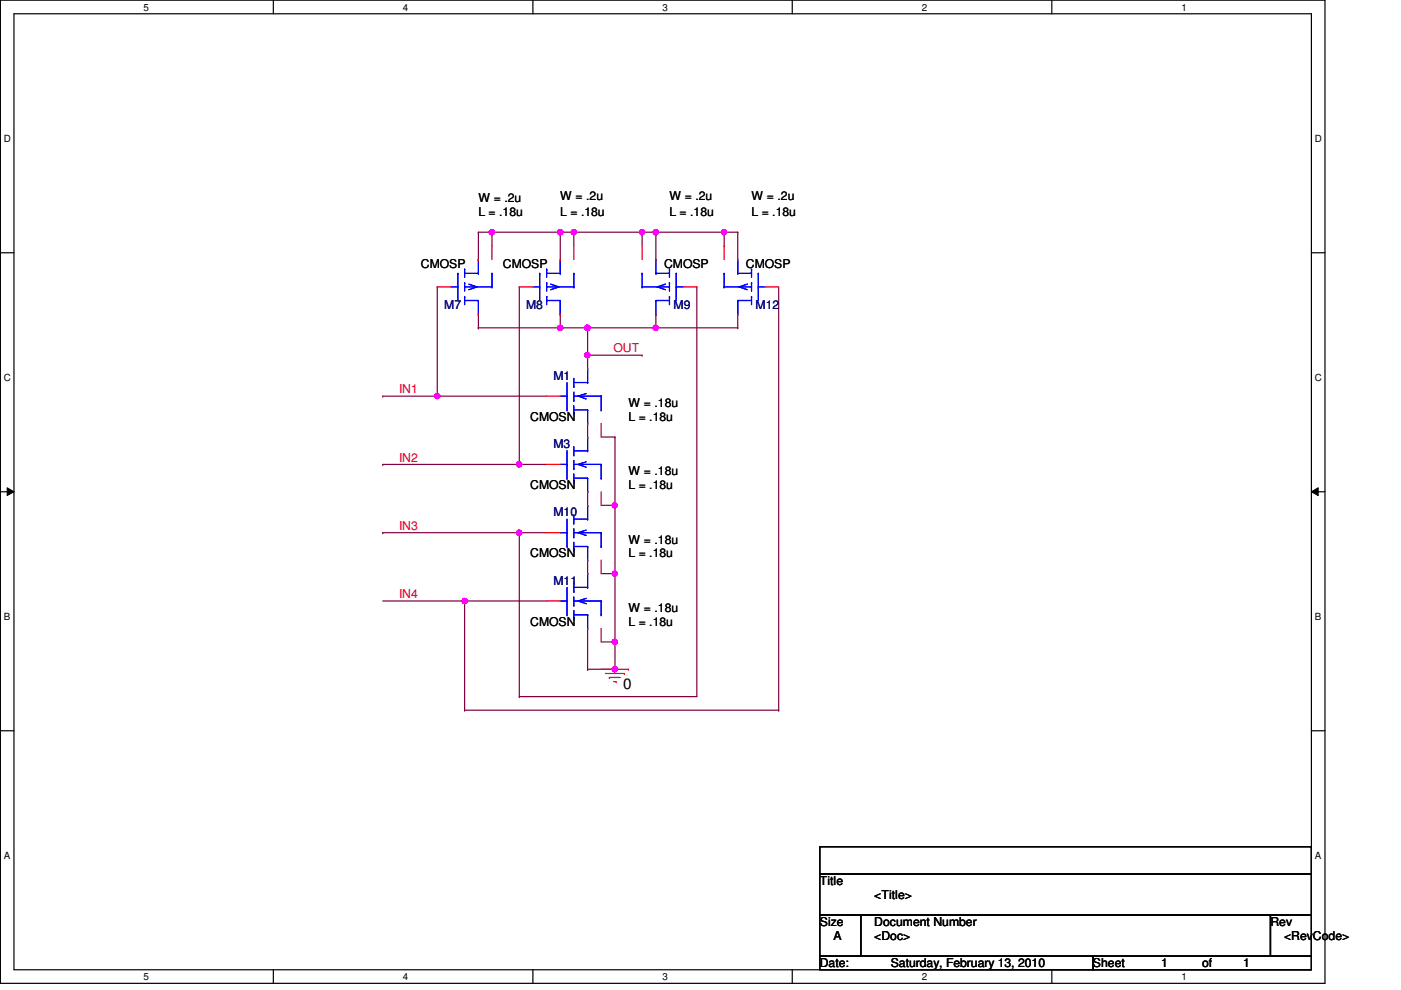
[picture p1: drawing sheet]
<svg xmlns="http://www.w3.org/2000/svg" width="297mm" height="210mm" viewBox="0 0 297 210" stroke-linecap="round" stroke-linejoin="round" font-family="sans-serif">
<path d="M.1 0h280.8v208.5h-280.8zM3 2.9h275v202.7h-275z" fill="none" stroke="#000" stroke-width=".25"/>
<g fill="#fff">
<path d="M30.4 .3h1.2v2.4h-1.2z"/>
<path d="M30.4 205.9h1.2v2.3h-1.2z"/>
</g>
<path d="M58 0v2.9M58 205.6v2.9" fill="none" stroke="#000" stroke-width=".25"/>
<g fill="#fff">
<path d="M85.4 .3h1.2v2.4h-1.2z"/>
<path d="M85.4 205.9h1.2v2.3h-1.2z"/>
</g>
<path d="M113 0v2.9M113 205.6v2.9" fill="none" stroke="#000" stroke-width=".25"/>
<g fill="#fff">
<path d="M140.5 .3h1.1v2.4h-1.1z"/>
<path d="M140.5 205.9h1.1v2.3h-1.1z"/>
</g>
<path d="M168 0v2.9M168 205.6v2.9" fill="none" stroke="#000" stroke-width=".25"/>
<g fill="#fff">
<path d="M195.4 .3h1.2v2.4h-1.2z"/>
<path d="M195.4 205.9h1.2v2.3h-1.2z"/>
</g>
<path d="M223 0v2.9M223 205.6v2.9" fill="none" stroke="#000" stroke-width=".25"/>
<g fill="#fff">
<path d="M250.5 .3h1.1v2.4h-1.1z"/>
<path d="M250.5 205.9h1.1v2.3h-1.1z"/>
<path d="M.8 28.2h1.5v2.4h-1.5z"/>
<path d="M278.8 28.2h1.4v2.4h-1.4z"/>
<path d="M.8 78.9h1.5v2.3h-1.5z"/>
<path d="M278.8 78.9h1.4v2.3h-1.4z"/>
</g>
<path d="M.1 53.6h2.9M278 53.6h2.9" fill="none" stroke="#000" stroke-width=".25"/>
<g fill="#fff">
<path d="M.8 129.6h1.4v2.3h-1.4z"/>
<path d="M278.8 129.6h1.3v2.3h-1.3z"/>
</g>
<path d="M.1 104.3h2.9M278 104.3h2.9" fill="none" stroke="#000" stroke-width=".25"/>
<path d="M1.5 103.4l1.5 .9-1.5 .8zM278 104.3l1.5-.9v1.7z" fill="#000"/>
<path d="M1.5 103.4l1.5 .9-1.5 .8zM278 104.3l1.5-.9v1.7z" fill="none" stroke="#000" stroke-width=".21"/>
<g fill="#fff">
<path d="M.8 180.3h1.4v2.3h-1.4z"/>
<path d="M278.8 180.3h1.3v2.3h-1.3z"/>
</g>
<path d="M.1 154.9h2.9M278 154.9h2.9" fill="none" stroke="#000" stroke-width=".25"/>
<path d="M121.7 49.2h.1M121.7 49.2h14.4M124.6 75.3h11.5M136.1 75.3h.1M98.5 127.4h.1M98.5 127.4v23.2" fill="none" stroke="#800040" stroke-width=".25"/>
<circle cx="98.5" cy="127.4" r=".56" fill="#f0f"/>
<circle cx="98.5" cy="127.4" r=".56" fill="none" stroke="#f0f" stroke-width=".25"/>
<path d="M92.7 60.8h.1M92.7 60.8v23.2M110.1 60.8h.1M110.1 60.8v37.7" fill="none" stroke="#800040" stroke-width=".25"/>
<circle cx="92.7" cy="84" r=".56" fill="#f0f"/>
<circle cx="92.7" cy="84" r=".56" fill="none" stroke="#f0f" stroke-width=".25"/>
<g fill="none" stroke="#800040" stroke-width=".25">
<path d="M101.4 49.2h.1M101.4 49.2v5.8M104.3 49.2h.1M104.3 49.2v3M104.3 49.2h14.5M118.8 49.2h.1M101.4 69.5h.1M101.4 66.6v2.9M118.8 66.6h.1M118.8 66.6v2.9M110.1 98.5h.1M110.1 98.5h5.8"/>
<path d="M124.6 92.7h.1M124.6 89.8v2.9M110.1 112.9h.1M110.1 112.9h5.8"/>
</g>
<circle cx="104.3" cy="49.2" r=".56" fill="#f0f"/>
<circle cx="104.3" cy="49.2" r=".56" fill="none" stroke="#f0f" stroke-width=".25"/>
<path d="M124.6 75.3h.1M124.6 75.3v2.9" fill="none" stroke="#800040" stroke-width=".25"/>
<circle cx="124.5" cy="75.3" r=".56" fill="#f0f"/>
<circle cx="124.5" cy="75.3" r=".56" fill="none" stroke="#f0f" stroke-width=".25"/>
<path d="M101.4 49.2h2.9M104.3 49.2h.1M124.6 69.5h.1M124.6 69.5v5.8M92.7 84h.1M92.7 84h23.2" fill="none" stroke="#800040" stroke-width=".25"/>
<circle cx="124.5" cy="69.5" r=".56" fill="#f0f"/>
<circle cx="124.5" cy="69.5" r=".56" fill="none" stroke="#f0f" stroke-width=".25"/>
<path d="M136.1 49.2h.1M136.1 49.2v3" fill="none" stroke="#800040" stroke-width=".25"/>
<circle cx="136.1" cy="49.2" r=".56" fill="#f0f"/>
<circle cx="136.1" cy="49.2" r=".56" fill="none" stroke="#f0f" stroke-width=".25"/>
<path d="M136.1 49.2h.1M136.1 49.2h3M139.1 49.2h.1M139.1 49.2v5.8" fill="none" stroke="#800040" stroke-width=".25"/>
<circle cx="139" cy="49.2" r=".56" fill="#f0f"/>
<circle cx="139" cy="49.2" r=".56" fill="none" stroke="#f0f" stroke-width=".25"/>
<path d="M124.6 69.5h.1M139.1 66.6h.1M139.1 66.6v2.9h-14.5" fill="none" stroke="#800040" stroke-width=".25"/>
<circle cx="139" cy="69.5" r=".56" fill="#f0f"/>
<circle cx="139" cy="69.5" r=".56" fill="none" stroke="#f0f" stroke-width=".25"/>
<circle cx="124.5" cy="69.5" r=".56" fill="#f0f"/>
<circle cx="124.5" cy="69.5" r=".56" fill="none" stroke="#f0f" stroke-width=".25"/>
<path d="M110.1 112.9h.1M110.1 112.9v34.8" fill="none" stroke="#800040" stroke-width=".25"/>
<circle cx="110.1" cy="112.9" r=".56" fill="#f0f"/>
<circle cx="110.1" cy="112.9" r=".56" fill="none" stroke="#f0f" stroke-width=".25"/>
<g fill="none" stroke="#800040" stroke-width=".25">
<path d="M118.8 49.2h.1M118.8 49.2v5.8M147.7 60.8h.1M147.7 60.8v86.9h-37.6M124.6 104.3h.1M124.6 104.3v2.8M124.6 118.7v2.9M98.5 127.4h.1M98.5 127.4h17.4M124.6 121.6h.1M124.6 133.2v8.7M110.1 147.7h.1"/>
<path d="M124.6 141.9h.1M124.6 141.9h5.8"/>
</g>
<circle cx="118.8" cy="49.2" r=".56" fill="#f0f"/>
<circle cx="118.8" cy="49.2" r=".56" fill="none" stroke="#f0f" stroke-width=".25"/>
<path d="M118.8 69.5h.1M118.8 69.5h5.8" fill="none" stroke="#800040" stroke-width=".25"/>
<circle cx="118.8" cy="69.5" r=".56" fill="#f0f"/>
<circle cx="118.8" cy="69.5" r=".56" fill="none" stroke="#f0f" stroke-width=".25"/>
<path d="M118.8 49.2h2.9M121.7 49.2h.1M101.4 69.5h.1M101.4 69.5h17.4" fill="none" stroke="#800040" stroke-width=".25"/>
<circle cx="121.7" cy="49.2" r=".56" fill="#f0f"/>
<circle cx="121.7" cy="49.2" r=".56" fill="none" stroke="#f0f" stroke-width=".25"/>
<path d="M121.7 49.2h.1M121.7 49.2v3M139.1 49.2h17.3M153.5 49.2h.1M153.5 52.2h.1M153.5 49.2v3M156.4 49.2h.1M156.4 49.2v5.8" fill="none" stroke="#800040" stroke-width=".25"/>
<circle cx="153.5" cy="49.2" r=".56" fill="#f0f"/>
<circle cx="153.5" cy="49.2" r=".56" fill="none" stroke="#f0f" stroke-width=".25"/>
<path d="M139.1 69.5h.1M139.1 69.5h17.3M156.4 69.5h.1M156.4 66.6v2.9M165.1 60.8v89.8M127.5 92.7h2.9M130.4 92.7h.1M130.4 92.7v14.4M130.4 107.1h.1M98.5 150.6h.1M98.5 150.6h66.6M165.1 150.6h.1" fill="none" stroke="#800040" stroke-width=".25"/>
<circle cx="130.3" cy="107.1" r=".56" fill="#f0f"/>
<circle cx="130.3" cy="107.1" r=".56" fill="none" stroke="#f0f" stroke-width=".25"/>
<path d="M127.5 136.1h2.9M130.4 136.1h.1M130.4 136.1v5.8M130.4 141.9h.1" fill="none" stroke="#800040" stroke-width=".25"/>
<circle cx="130.3" cy="141.9" r=".56" fill="#f0f"/>
<circle cx="130.3" cy="141.9" r=".56" fill="none" stroke="#f0f" stroke-width=".25"/>
<path d="M127.5 121.6h2.9M130.4 121.6h.1M130.4 136.1h.1M130.4 121.6v14.5" fill="none" stroke="#800040" stroke-width=".25"/>
<circle cx="130.3" cy="136.1" r=".56" fill="#f0f"/>
<circle cx="130.3" cy="136.1" r=".56" fill="none" stroke="#f0f" stroke-width=".25"/>
<path d="M127.5 107.1h2.9M130.4 107.1h.1M130.4 107.1v14.5M130.4 121.6h.1" fill="none" stroke="#800040" stroke-width=".25"/>
<circle cx="130.3" cy="121.6" r=".56" fill="#f0f"/>
<circle cx="130.3" cy="121.6" r=".56" fill="none" stroke="#f0f" stroke-width=".25"/>
<path d="M81.1 84h.1M81.1 98.5h.1M81.1 84h11.6M81.1 98.5h29M81.1 112.9h.1M81.1 112.9h29M81.1 127.4h17.4M98.5 127.4h.1" fill="none" stroke="#800040" stroke-width=".25"/>
<circle cx="110.1" cy="98.5" r=".56" fill="#f0f"/>
<circle cx="110.1" cy="98.5" r=".56" fill="none" stroke="#f0f" stroke-width=".25"/>
<g fill="none" stroke="#f00" stroke-width=".25">
<path d="M101.4 55h.1M104.3 52.2v2.8M118.8 55h.1M121.7 52.2v2.8M136.1 52.2v2.8M139.1 55h.1M153.5 52.2v2.8M156.4 55h.1M92.7 60.8h2.9M101.4 66.6h.1M110.1 60.8h2.9M118.8 66.6h.1"/>
<path d="M124.6 78.2h.1M139.1 66.6h.1M144.9 60.8h2.8M156.4 66.6h.1M162.2 60.8h2.9M115.9 98.5h2.9M115.9 84h2.9M124.6 92.7h.1M124.6 89.8h.1M127.5 89.8v2.9M115.9 112.9h2.9M124.6 104.3h.1"/>
<path d="M124.6 118.7h.1M124.6 107.1h.1M127.5 104.3v2.8M127.5 118.7v2.9M115.9 127.4h2.9M124.6 133.2h.1M124.6 121.6h.1M127.5 133.2v2.9M127.5 141.9h5.8M128.4 142.8h4M129.2 143.6h.1M129.2 143.6h2.3"/>
<path d="M130.1 144.5h.5M130.6 144.5h.1M132.4 142.8h.1M133.3 141.9h.1"/>
</g>
<path d="M173.8 179.5h104.2v5.8h-104.2zM173.8 185.3h104.2v8.7h-104.2zM173.8 194h8.7v8.7h-8.7zM182.5 194h86.9v8.7h-86.9zM269.4 194h8.6v8.7h-8.6zM173.8 202.7h57.9v2.9h-57.9zM231.7 202.7h46.3v2.9h-46.3z" fill="none" stroke="#000" stroke-width=".25"/>
<g fill="none" stroke="#00f" stroke-width=".25">
<path d="M97.1 58h.1M97.1 58v5.7M98.5 59.9h.1M98.5 57.1h.1M98.5 58h2.9M98.5 57.1v1.7M98.5 59.9v1.8M101.4 58h.1M101.4 55h.1M101.4 55v3M104.3 58h.1M104.3 58v2.8"/>
<path d="M114.4 58h.1M114.4 58v5.7M115.9 59.9h.1M115.9 57.1h.1M115.9 58h2.9M115.9 57.1v1.7M115.9 59.9v1.8M118.8 58h.1M118.8 55h.1M118.8 55v3M121.7 58h.1M121.7 58v2.8"/>
<path d="M136.1 58h.1M136.1 58v2.8M139.1 58h.1M139.1 55h.1M139.1 58h2.8M139.1 55v3M141.9 59.9h.1M141.9 57.1h.1M141.9 57.1v1.7M141.9 59.9v1.8M143.4 58h.1M143.4 58v5.7"/>
<path d="M153.5 58h.1M153.5 58v2.8M156.4 58h.1M156.4 55h.1M156.4 58h2.9M156.4 55v3M159.3 59.9h.1M159.3 57.1h.1M159.3 57.1v1.7M159.3 59.9v1.8M160.8 58h.1M160.8 58v5.7"/>
<path d="M95.6 60.8h1.5M97.1 60.8h.1M98.5 62.9h.1M98.5 63.7h2.9M98.5 60.8h5.8M98.5 62.9v1.7M99.4 60.2l1.7 .6-1.7 .6M101.4 63.7h.1M101.4 66.6h.1M101.4 63.7v2.9M104.3 60.8h.1M113 60.8h1.4"/>
<path d="M114.4 60.8h.1M115.9 62.9h.1M115.9 63.7h2.9M115.9 60.8h5.8M115.9 62.9v1.7M116.8 60.2l1.7 .6-1.7 .6M118.8 63.7h.1M118.8 66.6h.1M118.8 63.7v2.9M121.7 60.8h.1M124.6 78.2h.1M124.6 78.2v2.9"/>
<path d="M136.1 60.8h.1M136.1 60.8h5.8M139.1 63.7h.1M139.1 66.6h.1M139.1 63.7h2.8M139.1 63.7v2.9M141.1 60.2l-1.7 .6 1.7 .6M141.9 62.9h.1M141.9 62.9v1.7M143.4 60.8h.1M143.4 60.8h1.5M153.5 60.8h.1"/>
<path d="M153.5 60.8h5.8M156.4 63.7h.1M156.4 66.6h.1M156.4 63.7h2.9M156.4 63.7v2.9M158.4 60.2l-1.7 .6 1.7 .6M159.3 62.9h.1M159.3 62.9v1.7M160.8 60.8h.1M160.8 60.8h1.4M118.8 98.5h1.4M118.8 84h1.4"/>
<path d="M120.2 98.5h.1M120.2 86.9h.1M120.2 84h.1M120.2 81.1v5.8M120.2 95.6v5.8M121.7 96.4h.1M121.7 99.4h.1M121.7 82h.1M121.7 84.9h.1M121.7 87.8h.1M121.7 95.6h2.9M121.7 98.5h5.8"/>
<path d="M121.7 80.2v1.8M121.7 83.1v1.8M121.7 86v1.8M121.7 94.7v1.7M121.7 97.6v1.8M121.7 86.9h2.9M121.7 81.1h2.9M121.7 84h5.8M124.3 97.9l-1.7 .6 1.7 .6M124.3 83.4l-1.7 .6 1.7 .6M124.6 95.6h.1M124.6 92.7h.1"/>
<path d="M124.6 86.9h.1M124.6 81.1h.1M124.6 89.8h.1M124.6 86.9v2.9M124.6 92.7v2.9M127.5 98.5h.1M127.5 86.9h.1M127.5 84h.1M127.5 84v2.9M127.5 98.5v2.9M118.8 112.9h1.4M120.2 101.4h.1"/>
<path d="M120.2 115.9h.1M120.2 112.9h.1M120.2 110.1v5.8M121.7 102.2h.1M121.7 110.9h.1M121.7 113.8h.1M121.7 116.7h.1M121.7 101.4h2.9M121.7 100.5v1.7M121.7 109.2v1.7M121.7 112.1v1.7M121.7 115v1.7"/>
<path d="M121.7 115.9h2.9M121.7 110.1h2.9M121.7 112.9h5.8M124.3 112.4l-1.7 .5 1.7 .6M124.6 101.4h.1M124.6 104.3h.1M124.6 115.9h.1M124.6 110.1h.1M124.6 118.7h.1M124.6 107.1h.1M124.6 101.4v2.9M124.6 107.1v3"/>
<path d="M124.6 115.9v2.8M127.5 101.4h.1M127.5 115.9h.1M127.5 112.9h.1M127.5 112.9v3M118.8 127.4h1.4M120.2 130.3h.1M120.2 127.4h.1M120.2 124.5v5.8M121.7 125.4h.1M121.7 128.3h.1M121.7 131.2h.1"/>
<path d="M121.7 123.7v1.7M121.7 126.6v1.7M121.7 129.5v1.7M121.7 130.3h2.9M121.7 124.5h2.9M121.7 127.4h5.8M124.3 126.9l-1.7 .5 1.7 .6M124.6 130.3h.1M124.6 124.5h.1M124.6 133.2h.1M124.6 121.6h.1M124.6 121.6v2.9"/>
<path d="M124.6 130.3v2.9M127.5 130.3h.1M127.5 127.4h.1M127.5 127.4v2.9"/>
</g>
<circle cx="98.5" cy="127.4" r=".56" fill="#f0f"/>
<circle cx="98.5" cy="127.4" r=".56" fill="none" stroke="#f0f" stroke-width=".25"/>
<circle cx="92.7" cy="84" r=".56" fill="#f0f"/>
<circle cx="92.7" cy="84" r=".56" fill="none" stroke="#f0f" stroke-width=".25"/>
<circle cx="104.3" cy="49.2" r=".56" fill="#f0f"/>
<circle cx="104.3" cy="49.2" r=".56" fill="none" stroke="#f0f" stroke-width=".25"/>
<circle cx="124.5" cy="75.3" r=".56" fill="#f0f"/>
<circle cx="124.5" cy="75.3" r=".56" fill="none" stroke="#f0f" stroke-width=".25"/>
<circle cx="124.5" cy="69.5" r=".56" fill="#f0f"/>
<circle cx="124.5" cy="69.5" r=".56" fill="none" stroke="#f0f" stroke-width=".25"/>
<circle cx="136.1" cy="49.2" r=".56" fill="#f0f"/>
<circle cx="136.1" cy="49.2" r=".56" fill="none" stroke="#f0f" stroke-width=".25"/>
<circle cx="139" cy="49.2" r=".56" fill="#f0f"/>
<circle cx="139" cy="49.2" r=".56" fill="none" stroke="#f0f" stroke-width=".25"/>
<circle cx="139" cy="69.5" r=".56" fill="#f0f"/>
<circle cx="139" cy="69.5" r=".56" fill="none" stroke="#f0f" stroke-width=".25"/>
<circle cx="124.5" cy="69.5" r=".56" fill="#f0f"/>
<circle cx="124.5" cy="69.5" r=".56" fill="none" stroke="#f0f" stroke-width=".25"/>
<circle cx="110.1" cy="112.9" r=".56" fill="#f0f"/>
<circle cx="110.1" cy="112.9" r=".56" fill="none" stroke="#f0f" stroke-width=".25"/>
<circle cx="118.8" cy="49.2" r=".56" fill="#f0f"/>
<circle cx="118.8" cy="49.2" r=".56" fill="none" stroke="#f0f" stroke-width=".25"/>
<circle cx="118.8" cy="69.5" r=".56" fill="#f0f"/>
<circle cx="118.8" cy="69.5" r=".56" fill="none" stroke="#f0f" stroke-width=".25"/>
<circle cx="121.7" cy="49.2" r=".56" fill="#f0f"/>
<circle cx="121.7" cy="49.2" r=".56" fill="none" stroke="#f0f" stroke-width=".25"/>
<circle cx="153.5" cy="49.2" r=".56" fill="#f0f"/>
<circle cx="153.5" cy="49.2" r=".56" fill="none" stroke="#f0f" stroke-width=".25"/>
<circle cx="130.3" cy="107.1" r=".56" fill="#f0f"/>
<circle cx="130.3" cy="107.1" r=".56" fill="none" stroke="#f0f" stroke-width=".25"/>
<circle cx="130.3" cy="141.9" r=".56" fill="#f0f"/>
<circle cx="130.3" cy="141.9" r=".56" fill="none" stroke="#f0f" stroke-width=".25"/>
<circle cx="130.3" cy="136.1" r=".56" fill="#f0f"/>
<circle cx="130.3" cy="136.1" r=".56" fill="none" stroke="#f0f" stroke-width=".25"/>
<circle cx="130.3" cy="121.6" r=".56" fill="#f0f"/>
<circle cx="130.3" cy="121.6" r=".56" fill="none" stroke="#f0f" stroke-width=".25"/>
<circle cx="110.1" cy="98.5" r=".56" fill="#f0f"/>
<circle cx="110.1" cy="98.5" r=".56" fill="none" stroke="#f0f" stroke-width=".25"/>
<text font-size="3.2" x="132.1" y="146.2">0</text>
<g font-size="2.6">
<text x="101.4" y="42.9">W = .2u</text>
<text x="101.4" y="45.8">L = .18u</text>
<text x="118.8" y="42.3">W = .2u</text>
<text x="118.8" y="45.8">L = .18u</text>
<text x="141.9" y="42.3">W = .2u</text>
<text x="141.9" y="45.8">L = .18u</text>
<text x="159.3" y="42.3">W = .2u</text>
<text x="159.3" y="45.8">L = .18u</text>
<text x="89.2" y="56.8">CMOSP</text>
<text x="106.6" y="56.8">CMOSP</text>
<text x="140.8" y="56.8">CMOSP</text>
<text x="158.2" y="56.8">CMOSP</text>
<text x="112.4" y="89.2">CMOSN</text>
<text x="133.3" y="86.3">W = .18u</text>
<text x="133.3" y="89.2">L = .18u</text>
<text x="133.3" y="100.8">W = .18u</text>
<text x="112.4" y="103.7">CMOSN</text>
<text x="133.3" y="103.7">L = .18u</text>
<text x="112.4" y="118.2">CMOSN</text>
<text x="133.3" y="115.3">W = .18u</text>
<text x="133.3" y="118.2">L = .18u</text>
<text x="133.3" y="129.8">W = .18u</text>
<text x="112.4" y="132.7">CMOSN</text>
<text x="133.3" y="132.7">L = .18u</text>
<text x="173.8" y="187.7">Title</text>
<text x="185.4" y="190.6">&lt;Title&gt;</text>
<text x="173.8" y="196.3">Size</text>
<text x="185.4" y="196.3">Document Number</text>
<text x="269.4" y="196.3">Rev</text>
<text x="176.7" y="199.3">A</text>
<text x="185.4" y="199.3">&lt;Doc&gt;</text>
<text x="272.2" y="199.3">&lt;RevCode&gt;</text>
<text x="173.8" y="205.1">Date:</text>
<text x="188.8" y="205.1">Saturday, February 13, 2010</text>
<text x="231.7" y="205.1">Sheet</text>
<text x="246.2" y="205.1">1</text>
<text x="254.9" y="205.1">of</text>
<text x="263.6" y="205.1">1</text>
</g>
<g font-size="2.6" fill="#000080">
<text x="94.2" y="65.5">M7</text>
<text x="111.5" y="65.5">M8</text>
<text x="142.8" y="65.5">M9</text>
<text x="160.2" y="65.5">M12</text>
<text x="117.3" y="80.5">M1</text>
<text x="117.3" y="95">M3</text>
<text x="117.3" y="109.5">M10</text>
<text x="117.3" y="124">M11</text>
</g>
<g font-size="2.6" fill="#f00">
<text x="130.1" y="74.7">OUT</text>
<text x="84.6" y="83.4">IN1</text>
<text x="84.6" y="97.9">IN2</text>
<text x="84.6" y="112.4">IN3</text>
<text x="84.6" y="126.8">IN4</text>
</g>
<g font-size="2.1">
<text x="30.4" y="2.2">5</text>
<text x="85.4" y="2.2">4</text>
<text x="140.5" y="2.2">3</text>
<text x="195.4" y="2.2">2</text>
<text x="250.5" y="2.2">1</text>
<text x=".8" y="30.1">D</text>
<text x="278.8" y="30.1">D</text>
<text x=".8" y="80.8">C</text>
<text x="278.8" y="80.8">C</text>
<text x=".8" y="131.5">B</text>
<text x="278.8" y="131.5">B</text>
<text x=".8" y="182.2">A</text>
<text x="278.8" y="182.2">A</text>
<text x="30.4" y="207.8">5</text>
<text x="85.4" y="207.8">4</text>
<text x="140.5" y="207.8">3</text>
<text x="195.4" y="207.8">2</text>
<text x="250.5" y="207.8">1</text>
</g>
</svg>
